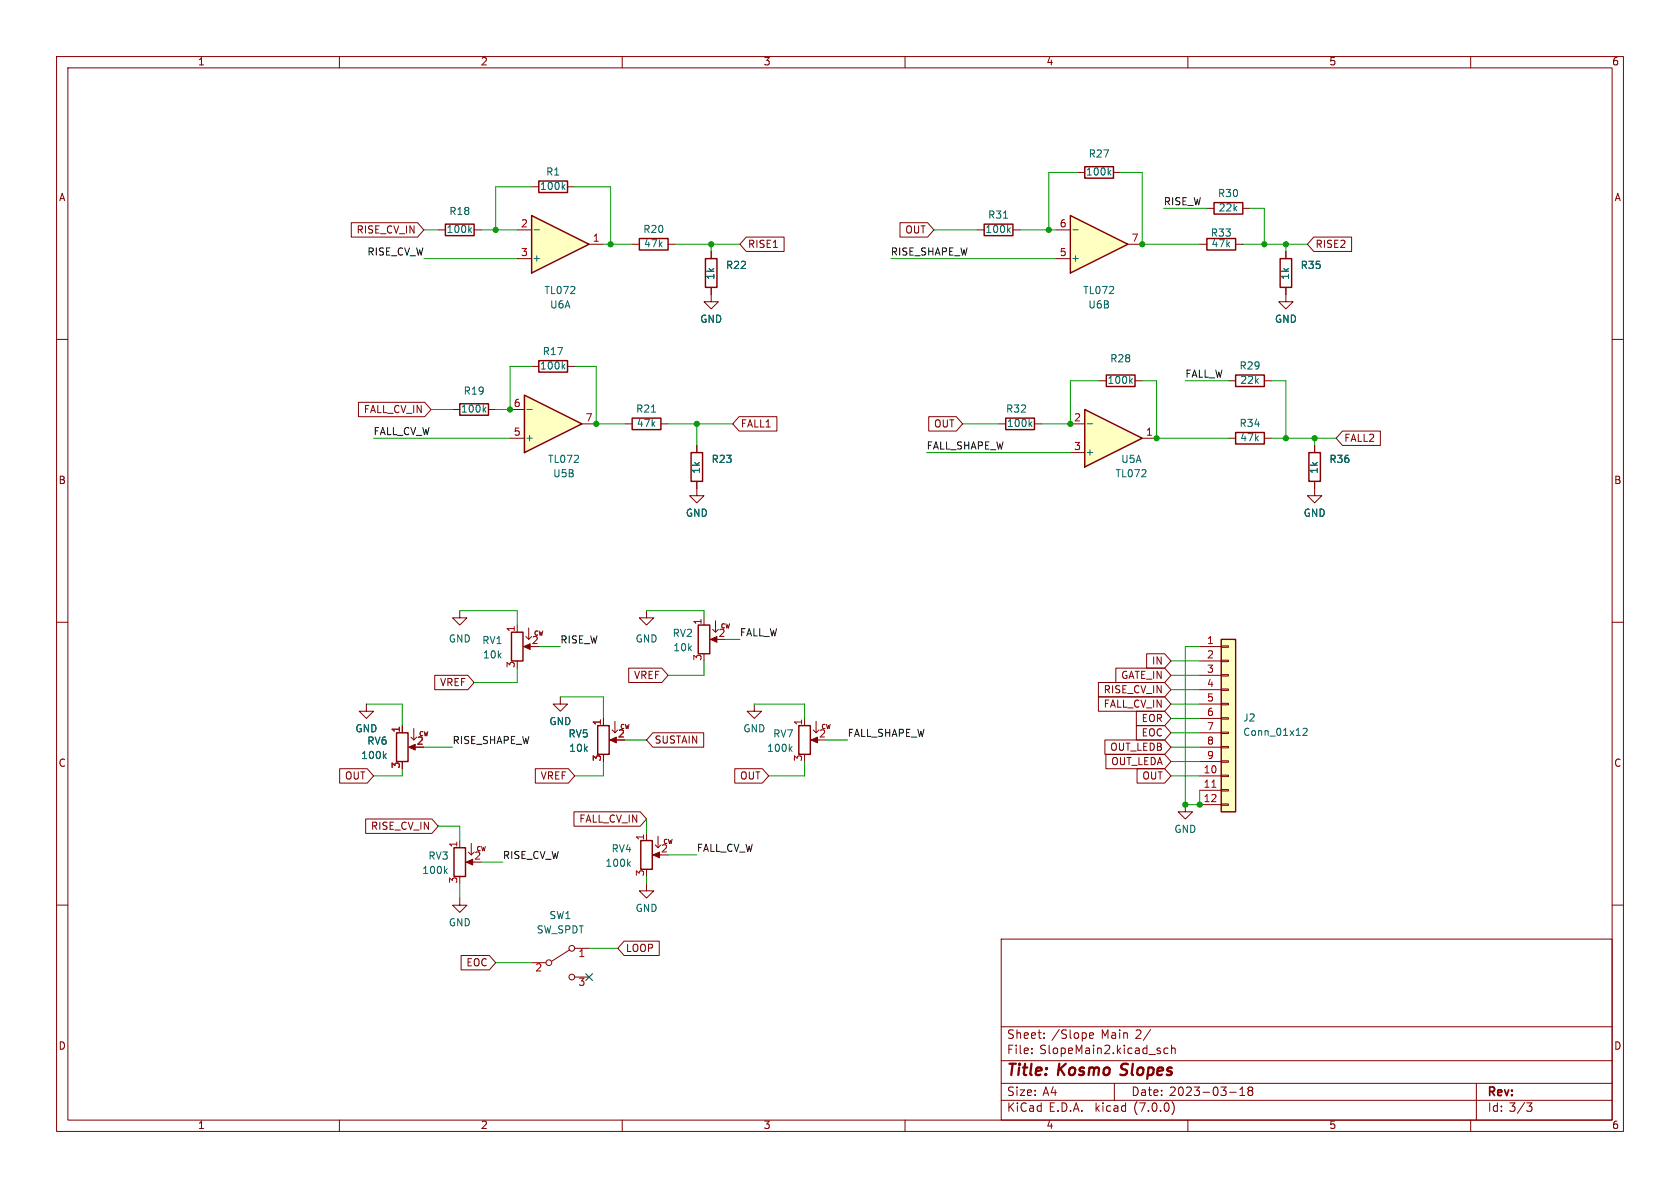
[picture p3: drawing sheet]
<svg xmlns="http://www.w3.org/2000/svg" width="297mm" height="210mm" viewBox="0 0 297 210" stroke-linecap="round" stroke-linejoin="round" font-family="sans-serif">
<g fill="none" stroke="#840000" stroke-width=".18">
<path d="M10 10h277v190h-277zM12 12h273v186h-273zM60 10v2M110 10v2M160 10v2M210 10v2M260 10v2M213.4 36.8h1.2M219.7 36.8h1.3M10 60h2M212.1 43.2h1.3M218.4 43.2h1.3"/>
<path d="M285 60h2M194.3 67.3h1.3M200.7 67.3h1.2M217.2 77.5h1.2M223.5 77.5h1.3M10 110h2M91.4 110.5v1.3M93 112.5l.5 .5 .5-.5M93 114.3h1M93.5 111v2M285 110h2M64.8 124.5v1.2h1.2l-1.2 1.3-1.3-1.3h1.3"/>
<path d="M99.1 123.2v1.3h1.2l-1.2 1.2-1.3-1.2h1.3M106.7 127v1.3M108.2 129l.5 .5 .5-.5M108.2 130.8h1M108.7 127.5v2M10 160h2M285 160h2M94 170.2h2.5M100.7 167.9l-3.2 2M101.6 167.6h2.5M101.6 172.7h2.5M177 166h108v32h-108z"/>
<path d="M60 198v2M110 198v2M160 198v2M177 194.5h108M177 191.5h108M177 187.5h108M177 181.5h108M182.4 186.1v.2M182.4 185.3v.2M184.6 183.4v.2M184.6 182.6v.2M192.6 183.1l.7-.2v-.3h-.5l-.2 .2 .1 .7h.6"/>
<path d="M197 191.5v3M203.4 182l-1.3 1.9M206.5 185.3h-.5l-.2 .2v.5l.1 .2h.6M207.1 185.4l.2-.1h.4l.1 1M207.1 184.8v1.5M207.2 194.8a1.74 1.74 0 0 1 0 2.2M210 198v2M217.4 193.1h1.1M219.2 193.7h.8M219.2 192.6l.4-.4v1.5M220.9 192.8l-.3 .3 .1 .4 .2 .2h.3l.3-.3-.1-.5-.2-.1M220.9 192.8l-.3-.3 .3-.3h.3l.3 .2-.3 .4"/>
<path d="M220.9 192.8h.3M260 198v2M261 191.5v6.5M269.9 195h.9l-.5 .5 .5 .2v.5l-.3 .3h-.4"/>
<circle cx="97" cy="170.2" r=".51"/>
<circle cx="101.1" cy="172.7" r=".51"/>
<circle cx="101.1" cy="167.6" r=".51"/>
</g>
<path d="M198 189.9l.3 .1" fill="none" stroke="#840000" stroke-width=".4"/>
<path d="M214.6 35.8h5.1v2h-5.1zM213.4 42.2h5v2h-5zM195.6 66.3h5.1v2h-5.1zM218.4 76.5h5.1v2h-5.1zM90.4 111.8h2.1v5h-2.1zM105.7 128.3h2v5.1h-2z" fill="none" stroke="#840000" stroke-width=".25"/>
<path d="M199.8 67.3l.4 .5M200.2 66.9l-.5 .5" fill="none" stroke="#006464" stroke-width=".18"/>
<g fill="#840000" stroke="#840000" stroke-width=".18">
<path d="M92.6 114.3l1.1-.5v1z"/>
<path d="M107.8 130.8l1.2-.5v1z"/>
</g>
<path d="M189.2 38.1l10.2 5.1-10.2 5.1z" fill="#ffffc2"/>
<path d="M189.2 38.1l10.2 5.1-10.2 5.1zM191.8 29.5h5v2h-5zM81.3 71.4h5.1v2h-5.1zM95.2 63.8h5.1v2h-5.1z" fill="none" stroke="#840000" stroke-width=".25"/>
<path d="M190.5 30.5h1.3M196.8 30.5h1.3M186.7 45.7h2.5M186.7 40.6h2.5M199.4 43.2h2.5M80 72.4h1.3M86.4 72.4h1.2M94 64.8h1.2M100.3 64.8h1.3" fill="none" stroke="#840000" stroke-width=".18"/>
<path d="M196 30.5l.4 .4M196.4 30.1l-.5 .5M189.7 40.6h.9M85.5 72.4l.4 .5M85.9 72l-.5 .5M99.5 64.8l.4 .4M99.9 64.4l-.5 .5" fill="none" stroke="#006464" stroke-width=".18"/>
<path d="M191.8 72.4l10.1 5.1-10.1 5.1z" fill="#ffffc2"/>
<path d="M174 39.6h5.1v2.1h-5.1zM191.8 72.4l10.1 5.1-10.1 5.1zM231.4 80h2v5.1h-2zM215.9 113h2.5v30.5h-2.5z" fill="none" stroke="#840000" stroke-width=".25"/>
<g fill="none" stroke="#840000" stroke-width=".18">
<path d="M172.7 40.6h1.3M179.1 40.6h1.2M189.2 74.9h2.6M201.9 77.5h2.6M232.4 78.7v1.3M189.2 80h2.6M232.4 85.1v2.5h1.3l-1.3 1.3-1.3-1.3h1.3M212.1 114.3h3.8M212.1 116.8h3.8M212.1 119.4h3.8M215.9 119.3h1.3v.2h-1.3zM215.9 116.7h1.3v.3h-1.3z"/>
<path d="M215.9 114.2h1.3v.2h-1.3zM212.1 137.2h3.8M212.1 139.7h3.8M212.1 121.9h3.8M212.1 124.5h3.8M212.1 127h3.8M212.1 129.5h3.8M212.1 132.1h3.8M212.1 134.6h3.8M215.9 139.6h1.3v.2h-1.3zM215.9 137h1.3v.3h-1.3zM215.9 134.5h1.3v.2h-1.3z"/>
<path d="M215.9 132h1.3v.2h-1.3zM215.9 129.4h1.3v.3h-1.3zM215.9 126.9h1.3v.2h-1.3zM215.9 124.3h1.3v.3h-1.3zM215.9 121.8h1.3v.2h-1.3zM212.1 142.2h3.8M215.9 142.1h1.3v.3h-1.3z"/>
</g>
<path d="M178.3 40.6l.3 .5M178.6 40.3l-.5 .4M192.2 74.9h1M230.4 128.9l.4-.2 .3 .4-.8 .9h.8" fill="none" stroke="#006464" stroke-width=".18"/>
<path d="M215.9 113h2.5v30.5h-2.5z" fill="#ffffc2" stroke="#ffffc2" stroke-width=".18"/>
<path d="M214.2 139.2h.8" fill="none" stroke="#a90000" stroke-width=".18"/>
<path d="M94 38.1l10.1 5.1-10.1 5.1z" fill="#ffffc2"/>
<path d="M94 38.1l10.1 5.1-10.1 5.1zM218.4 66.3h5.1v2h-5.1zM123.4 110.5h2.1v5.1h-2.1zM113.3 148.6h2v5.1h-2z" fill="none" stroke="#840000" stroke-width=".25"/>
<g fill="none" stroke="#840000" stroke-width=".18">
<path d="M91.4 40.6h2.6M91.4 45.7h2.6M104.1 43.2h2.6M217.2 67.3h1.2M223.5 67.3h1.3M114.3 108v1.2h1.3l-1.3 1.3-1.3-1.3h1.3M124.5 109.2v1.3M126 111.3l.5 .5 .5-.5M126 113h1M126.5 109.7v2.1M114.3 156.2v1.3h1.3l-1.3 1.3-1.3-1.3h1.3M114.3 147.3v1.3"/>
<path d="M115.8 149.4l.5 .5 .5-.5M115.8 151.1h1M116.3 147.8v2.1M209.5 142.2v1.3h1.3l-1.3 1.3-1.2-1.3h1.2"/>
</g>
<path d="M94.4 40.6h1M111.1 152.7l.3 .4M111.4 152.3l-.4 .5" fill="none" stroke="#006464" stroke-width=".18"/>
<g fill="#840000" stroke="#840000" stroke-width=".18">
<path d="M115.4 151.1l1.2-.5v1z"/>
<path d="M125.6 113l1.1-.5v1z"/>
</g>
<path d="M92.7 69.9l10.2 5-10.2 5.1z" fill="#ffffc2"/>
<path d="M78.7 39.6h5.1v2.1h-5.1zM95.2 32h5.1v2h-5.1zM113 42.2h5.1v2h-5.1zM124.7 45.7h2v5.1h-2zM226.3 45.7h2v5.1h-2zM92.7 69.9l10.2 5-10.2 5.1zM111.8 73.9h5v2h-5zM177.8 73.9h5.1v2h-5.1zM122.2 80h2v5.1h-2zM70.1 129.5h2v5.1h-2zM141.2 128.3h2.1v5.1h-2.1zM80.3 149.9h2v5h-2z" fill="none" stroke="#840000" stroke-width=".25"/>
<g fill="none" stroke="#840000" stroke-width=".18">
<path d="M62.1 39.4h11.7l1.1 1.2-1.1 1.3h-11.7zM94 33h1.2M100.3 33h1.3M159.1 39.4h4.9l1.1 1.2-1.1 1.3h-4.9zM77.5 40.6h1.2M83.8 40.6h1.3M111.8 43.2h1.2M118.1 43.2h1.3M125.7 50.8v2.5h1.3l-1.3 1.3-1.2-1.3h1.2M125.7 44.5v1.2M131.9 41.9h6.7v2.6h-6.7l-1.1-1.3zM227.3 50.8v2.5h1.3l-1.3 1.3-1.2-1.3h1.2"/>
<path d="M227.3 44.5v1.2M232.3 41.9h6.6v2.6h-6.6l-1.2-1.3zM63.4 71.1h11.7l1.1 1.3-1.1 1.3h-11.7zM90.2 77.5h2.5M90.2 72.4h2.5M102.9 74.9h2.5M110.5 74.9h1.3M116.8 74.9h1.3M123.2 78.7v1.3M130.7 73.7h6.6v2.5h-6.6l-1.2-1.3zM164.2 73.7h4.9l1.1 1.2-1.1 1.3h-4.9zM176.5 74.9h1.3"/>
<path d="M182.9 74.9h1.2M232.4 78.7v1.3M237.3 76.2h6.7v2.5h-6.7l-1.1-1.2zM123.2 85.1v2.5h1.3l-1.3 1.3-1.3-1.3h1.3M232.4 85.1v1.3M76.9 119.4h5.8l1.1 1.3-1.1 1.2h-5.8zM81.3 108v1.2h1.2l-1.2 1.3-1.3-1.3h1.3M111.1 118.1h5.9l1.1 1.3-1.1 1.3h-5.9zM197.3 118.1h8.6l1.1 1.3-1.1 1.3h-8.6zM202.7 115.6h3.2l1.1 1.2-1.1 1.3h-3.2zM60 135.9h4.9l1.1 1.3-1.1 1.2h-4.9zM71.1 128.3v1.2"/>
<path d="M72.6 130.3l.6 .5 .5-.5M72.6 132.1h1.1M73.2 128.8v2M94.6 135.9h5.9l1.1 1.3-1.1 1.2h-5.9zM106.7 127v1.3M115.4 129.5h9v2.6h-9l-1.1-1.3zM129.9 135.9h4.9l1.1 1.3-1.1 1.2h-4.9zM133.3 124.5v1.2h1.3l-1.3 1.3-1.2-1.3h1.2M142.2 127v1.3M143.8 129l.5 .5 .5-.5M143.8 130.8h1M144.3 127.5v2"/>
<path d="M194.2 120.6h11.7l1.1 1.3-1.1 1.3h-11.7zM194.2 123.2h11.7l1.1 1.3-1.1 1.2h-11.7zM195.3 130.8h10.6l1.1 1.3-1.1 1.3h-10.6zM195.5 133.3h10.4l1.1 1.3-1.1 1.3h-10.4zM200.9 125.7h5l1.1 1.3-1.1 1.3h-5zM200.9 128.3h5l1.1 1.2-1.1 1.3h-5zM201 135.9h4.9l1.1 1.3-1.1 1.2h-4.9zM64.6 144.8h11.8l1.1 1.3-1.1 1.2h-11.8zM81.3 158.8v1.2h1.2l-1.2 1.3-1.3-1.3h1.3M81.3 148.6v1.3M82.8 150.6l.5 .5 .5-.5M82.8 152.4h1"/>
<path d="M83.3 149.1v2M101.5 143.5h11.7l1.1 1.3-1.1 1.3h-11.7zM81.5 168.9h5l1.1 1.3-1.1 1.3h-5zM110.3 166.4h6.2v2.5h-6.2l-1.1-1.3z"/>
</g>
<g fill="none" stroke="#006464" stroke-width=".18">
<path d="M99.5 33l.4 .5M99.9 32.6l-.5 .5M83 40.6l.4 .5M83.4 40.3l-.5 .4M93.1 72.4h1M182.1 74.9l.3 .5M182.4 74.6l-.5 .4M67.9 133.6l.4 .5M68.3 133.2l-.5 .5M139.7 132.3l.3 .5M140 132l-.5 .5M78.7 153.9l.4 .5"/>
<path d="M79.1 153.6l-.5 .5"/>
</g>
<g fill="#840000" stroke="#840000" stroke-width=".18">
<path d="M143.4 130.8l1.1-.5v1z"/>
<path d="M72.3 132.1l1.1-.5v1z"/>
<path d="M82.4 152.4l1.2-.5v1z"/>
</g>
<g fill="none" stroke="#009600" stroke-width=".18">
<path d="M94 33h-6.4v7.6M101.6 33h6.3v10.2M190.5 30.5h-5.1v10.1M198.1 30.5h3.8v12.7h10.2M205.7 36.8h7.7M221 36.8h2.5v6.4M74.9 40.6h2.6M74.9 45.7h16.5M85.1 40.6h6.3M106.7 43.2h5.1M119.4 43.2h11.4M125.7 43.2v1.3"/>
<path d="M157.5 45.7h29.2M165.1 40.6h7.6M180.3 40.6h6.4M219.7 43.2h11.4M227.3 43.2v1.3M66 77.5h24.2M76.2 72.4h3.8M94 64.8h-3.8v7.6h-2.6M101.6 64.8h3.8v10.1h5.1M118.1 74.9h11.4M123.2 74.9v3.8M170.2 74.9h6.3"/>
<path d="M194.3 67.3h-5.1v7.6h-5.1M201.9 67.3h2.6v10.2h12.7M209.5 67.3h7.7M224.8 67.3h2.5v10.2M224.8 77.5h11.4M232.4 77.5v1.2M163.8 80h25.4M81.3 108h10.1v2.5M91.4 118.1v2.6h-7.6M95.2 114.3h3.9M114.3 108h10.2v1.2M124.5 116.8v2.6h-6.4"/>
<path d="M128.3 113h2.5M207 119.4h5.1M207 116.8h5.1M212.1 114.3h-2.6v27.9h2.6v-2.5M64.8 124.5h6.3v3.8M71.1 135.9v1.3h-5.1M74.9 132.1h5.1M99.1 123.2h7.6v3.8M106.7 134.6v2.6h-5.1M110.5 130.8h3.8M133.3 124.5h8.9v2.5M142.2 134.6v2.6h-6.3"/>
<path d="M146 130.8h3.9M207 124.5h5.1M207 127h5.1M207 121.9h5.1M207 129.5h5.1M207 134.6h5.1M207 132.1h5.1M207 137.2h5.1M77.5 146.1h3.8v2.5M81.3 156.2v2.6M85.1 152.4h3.8M114.3 144.8v2.5"/>
<path d="M114.3 154.9v1.3M118.1 151.1h5.1M87.6 170.2h6.4M104.1 167.6h5.1"/>
</g>
<path d="M103.5 172.1l1.2 1.2M104.7 172.1l-1.2 1.2" fill="none" stroke="#000084" stroke-width=".18"/>
<g fill="#009600" stroke="#009600" stroke-width=".18">
<circle cx="223.5" cy="43.2" r=".46"/>
<circle cx="185.4" cy="40.6" r=".46"/>
<circle cx="189.2" cy="74.9" r=".46"/>
<circle cx="201.9" cy="43.2" r=".46"/>
<circle cx="227.3" cy="43.2" r=".46"/>
<circle cx="125.7" cy="43.2" r=".46"/>
<circle cx="87.6" cy="40.6" r=".46"/>
<circle cx="123.2" cy="74.9" r=".46"/>
<circle cx="107.9" cy="43.2" r=".46"/>
<circle cx="232.4" cy="77.5" r=".46"/>
<circle cx="204.5" cy="77.5" r=".46"/>
<circle cx="212.1" cy="142.2" r=".46"/>
<circle cx="209.5" cy="142.2" r=".46"/>
<circle cx="227.3" cy="77.5" r=".46"/>
<circle cx="105.4" cy="74.9" r=".46"/>
<circle cx="90.2" cy="72.4" r=".46"/>
</g>
<g font-size="2.8" fill="#840000">
<text x="178" y="190.8">Title:</text>
<text x="187.1" y="190.8">Kosmo</text>
<text x="198.8" y="190.8">Slopes</text>
</g>
<g font-size="2.1" fill="#840000">
<text x="178" y="183.9">Sheet:</text>
<text x="185.9" y="183.9">/Slope</text>
<text x="194.7" y="183.9">Main</text>
<text x="200.8" y="183.9">2/</text>
<text x="178" y="186.6">File:</text>
<text x="183.8" y="186.6">SlopeMain2.kicad_sch</text>
<text x="178" y="196.8">KiCad</text>
<text x="178" y="194">Size:</text>
<text x="184.3" y="194">A4</text>
<text x="185.4" y="196.8">E.D.A.</text>
<text x="193.7" y="196.8">kicad</text>
<text x="200" y="194">Date:</text>
<text x="200.6" y="196.8">(7.0.0)</text>
<text x="206.7" y="194">2023-03-18</text>
<text x="263" y="194.2">Rev:</text>
<text x="263" y="196.8">Id: 3/3</text>
</g>
<g font-size="1.8" fill="#840000">
<text x="35" y="11.8">1</text>
<text x="85" y="11.8">2</text>
<text x="135" y="11.8">3</text>
<text x="185" y="11.8">4</text>
<text x="235" y="11.8">5</text>
<text x="285" y="11.8">6</text>
<text x="10.4" y="35.8">A</text>
<text x="285.4" y="35.8">A</text>
<text x="62.9" y="41.6">RISE_CV_IN</text>
<text x="159.9" y="41.6">OUT</text>
<text x="132.2" y="44.1">RISE1</text>
<text x="232.6" y="44.1">RISE2</text>
<text x="64.2" y="73.3">FALL_CV_IN</text>
<text x="131" y="75.8">FALL1</text>
<text x="165" y="75.8">OUT</text>
<text x="237.6" y="78.4">FALL2</text>
<text x="10.3" y="85.8">B</text>
<text x="285.3" y="85.8">B</text>
<text x="203.5" y="117.8">IN</text>
<text x="77.7" y="121.6">VREF</text>
<text x="112" y="120.3">VREF</text>
<text x="195" y="122.8">RISE_CV_IN</text>
<text x="195" y="125.4">FALL_CV_IN</text>
<text x="198.1" y="120.3">GATE_IN</text>
<text x="115.7" y="131.7">SUSTAIN</text>
<text x="201.7" y="127.9">EOR</text>
<text x="201.7" y="130.5">EOC</text>
<text x="10.3" y="135.8">C</text>
<text x="196.1" y="133">OUT_LEDB</text>
<text x="196.3" y="135.5">OUT_LEDA</text>
<text x="285.3" y="135.8">C</text>
<text x="60.9" y="138.1">OUT</text>
<text x="95.4" y="138.1">VREF</text>
<text x="130.7" y="138.1">OUT</text>
<text x="201.8" y="138.1">OUT</text>
<text x="65.5" y="147">RISE_CV_IN</text>
<text x="102.3" y="145.7">FALL_CV_IN</text>
<text x="82.3" y="171.1">EOC</text>
<text x="110.6" y="168.6">LOOP</text>
<text x="10.3" y="185.8">D</text>
<text x="285.3" y="185.8">D</text>
<text x="35" y="199.8">1</text>
<text x="85" y="199.8">2</text>
<text x="135" y="199.8">3</text>
<text x="185" y="199.8">4</text>
<text x="235" y="199.8">5</text>
<text x="285" y="199.8">6</text>
</g>
<g font-size="1.8" fill="#006464">
<text x="192.4" y="28.1">R27</text>
<text x="95.4" y="33.8">100k</text>
<text x="96.5" y="31.3">R1</text>
<text x="191.9" y="31.3">100k</text>
<text x="215.3" y="35.1">R30</text>
<text x="78.9" y="41.5">100k</text>
<text x="79.4" y="38.3">R18</text>
<text x="113.7" y="41.5">R20</text>
<text x="174.1" y="41.5">100k</text>
<text x="174.6" y="38.9">R31</text>
<text x="215.4" y="37.7">22k</text>
<text x="94.1" y="46.5">+</text>
<text x="113.8" y="44">47k</text>
<text x="128.3" y="47.8">R22</text>
<text x="189.4" y="46.5">+</text>
<text x="214" y="42.1">R33</text>
<text x="214.1" y="44">47k</text>
<text x="229.9" y="47.8">R35</text>
<text x="96.2" y="52.3">TL072</text>
<text x="126.6" y="49.5" transform="rotate(-90 126.6 49.5)">1k</text>
<text x="191.4" y="52.3">TL072</text>
<text x="228.2" y="49.5" transform="rotate(-90 228.2 49.5)">1k</text>
<text x="97.2" y="54.8">U6A</text>
<text x="123.7" y="57.3">GND</text>
<text x="192.3" y="54.8">U6B</text>
<text x="225.3" y="57.3">GND</text>
<text x="95.4" y="65.6">100k</text>
<text x="95.9" y="63.1">R17</text>
<text x="196.2" y="64.3">R28</text>
<text x="219.1" y="65.6">R29</text>
<text x="81.9" y="70">R19</text>
<text x="195.7" y="68.1">100k</text>
<text x="219.2" y="68.1">22k</text>
<text x="81.4" y="73.2">100k</text>
<text x="112.4" y="73.2">R21</text>
<text x="112.5" y="75.8">47k</text>
<text x="177.8" y="73.2">R32</text>
<text x="177.9" y="75.8">100k</text>
<text x="219.1" y="75.8">R34</text>
<text x="92.8" y="78.3">+</text>
<text x="96.8" y="82.1">TL072</text>
<text x="124" y="83.8" transform="rotate(-90 124 83.8)">1k</text>
<text x="125.7" y="82.1">R23</text>
<text x="191.9" y="80.8">+</text>
<text x="198.1" y="82.1">U5A</text>
<text x="219.2" y="78.3">47k</text>
<text x="233.2" y="83.8" transform="rotate(-90 233.2 83.8)">1k</text>
<text x="235" y="82.1">R36</text>
<text x="97.7" y="84.6">U5B</text>
<text x="197.1" y="84.6">TL072</text>
<text x="121.2" y="91.6">GND</text>
<text x="230.4" y="91.6">GND</text>
<text x="79.3" y="113.9">GND</text>
<text x="112.3" y="113.9">GND</text>
<text x="118.9" y="112.9">RV2</text>
<text x="85.2" y="114.1">RV1</text>
<text x="85.3" y="116.7">10k</text>
<text x="119" y="115.4">10k</text>
<text x="62.8" y="129.7">GND</text>
<text x="64.9" y="131.9">RV6</text>
<text x="97.1" y="128.5">GND</text>
<text x="100.4" y="130.6">RV5</text>
<text x="131.4" y="129.7">GND</text>
<text x="136.6" y="130.6">RV7</text>
<text x="219.7" y="127.8">J2</text>
<text x="219.7" y="130.4">Conn_01x12</text>
<text x="63.8" y="134.5">100k</text>
<text x="100.6" y="133.2">10k</text>
<text x="135.5" y="133.2">100k</text>
<text x="207.6" y="147.5">GND</text>
<text x="74.6" y="154.8">100k</text>
<text x="75.7" y="152.2">RV3</text>
<text x="107" y="153.5">100k</text>
<text x="108.1" y="151">RV4</text>
<text x="112.3" y="161.5">GND</text>
<text x="79.3" y="164">GND</text>
<text x="94.8" y="165.3">SW_SPDT</text>
<text x="97.1" y="162.8">SW1</text>
</g>
<g font-size="1.8" fill="#a90000">
<text x="92" y="40.4">2</text>
<text x="187.3" y="40.4">6</text>
<text x="92" y="45.5">3</text>
<text x="104.7" y="42.9">1</text>
<text x="187.3" y="45.5">5</text>
<text x="200" y="42.9">7</text>
<text x="90.8" y="77.2">5</text>
<text x="90.8" y="72.1">6</text>
<text x="103.5" y="74.7">7</text>
<text x="189.8" y="74.7">2</text>
<text x="202.5" y="77.2">1</text>
<text x="189.8" y="79.8">3</text>
<text x="91.2" y="111.8" transform="rotate(-90 91.2 111.8)">1</text>
<text x="124.2" y="110.5" transform="rotate(-90 124.2 110.5)">1</text>
<text x="127" y="112.8">2</text>
<text x="91.2" y="118.1" transform="rotate(-90 91.2 118.1)">3</text>
<text x="93.9" y="114">2</text>
<text x="124.2" y="116.9" transform="rotate(-90 124.2 116.9)">3</text>
<text x="213.3" y="114">1</text>
<text x="213.3" y="116.6">2</text>
<text x="213.3" y="119.1">3</text>
<text x="213.3" y="121.7">4</text>
<text x="213.3" y="124.2">5</text>
<text x="70.9" y="129.6" transform="rotate(-90 70.9 129.6)">1</text>
<text x="73.6" y="131.8">2</text>
<text x="106.4" y="128.3" transform="rotate(-90 106.4 128.3)">1</text>
<text x="109.2" y="130.6">2</text>
<text x="142" y="128.3" transform="rotate(-90 142 128.3)">1</text>
<text x="144.7" y="130.6">2</text>
<text x="213.3" y="126.7">6</text>
<text x="213.3" y="129.3">7</text>
<text x="213.3" y="131.8">8</text>
<text x="70.9" y="135.9" transform="rotate(-90 70.9 135.9)">3</text>
<text x="106.4" y="134.7" transform="rotate(-90 106.4 134.7)">3</text>
<text x="142" y="134.7" transform="rotate(-90 142 134.7)">3</text>
<text x="212.7" y="136.9">10</text>
<text x="213.3" y="134.4">9</text>
<text x="212.7" y="139.4">11</text>
<text x="212.7" y="142">12</text>
<text x="81" y="149.9" transform="rotate(-90 81 149.9)">1</text>
<text x="114" y="148.6" transform="rotate(-90 114 148.6)">1</text>
<text x="83.8" y="152.1">2</text>
<text x="114" y="155" transform="rotate(-90 114 155)">3</text>
<text x="116.8" y="150.9">2</text>
<text x="81" y="156.2" transform="rotate(-90 81 156.2)">3</text>
<text x="94.6" y="172.1">2</text>
<text x="102.2" y="169.5">1</text>
<text x="102.2" y="174.6">3</text>
</g>
<g font-size="1.8" fill="#0f0f0f">
<text x="205.7" y="36.5">RISE_W</text>
<text x="64.8" y="45.4">RISE_CV_W</text>
<text x="157.5" y="45.4">RISE_SHAPE_W</text>
<text x="209.5" y="67">FALL_W</text>
<text x="66" y="77.1">FALL_CV_W</text>
<text x="163.8" y="79.7">FALL_SHAPE_W</text>
<text x="99.1" y="114">RISE_W</text>
<text x="130.8" y="112.7">FALL_W</text>
<text x="80" y="131.7">RISE_SHAPE_W</text>
<text x="149.9" y="130.5">FALL_SHAPE_W</text>
<text x="88.9" y="152.1">RISE_CV_W</text>
<text x="123.2" y="150.8">FALL_CV_W</text>
</g>
<g font-size="1.1" fill="#840000">
<text x="94.3" y="112.6">CW</text>
<text x="127.3" y="111.3">CW</text>
<text x="74" y="130.4">CW</text>
<text x="109.6" y="129.1">CW</text>
<text x="145.1" y="129.1">CW</text>
<text x="117.2" y="149.4">CW</text>
<text x="84.2" y="150.7">CW</text>
</g>
</svg>
